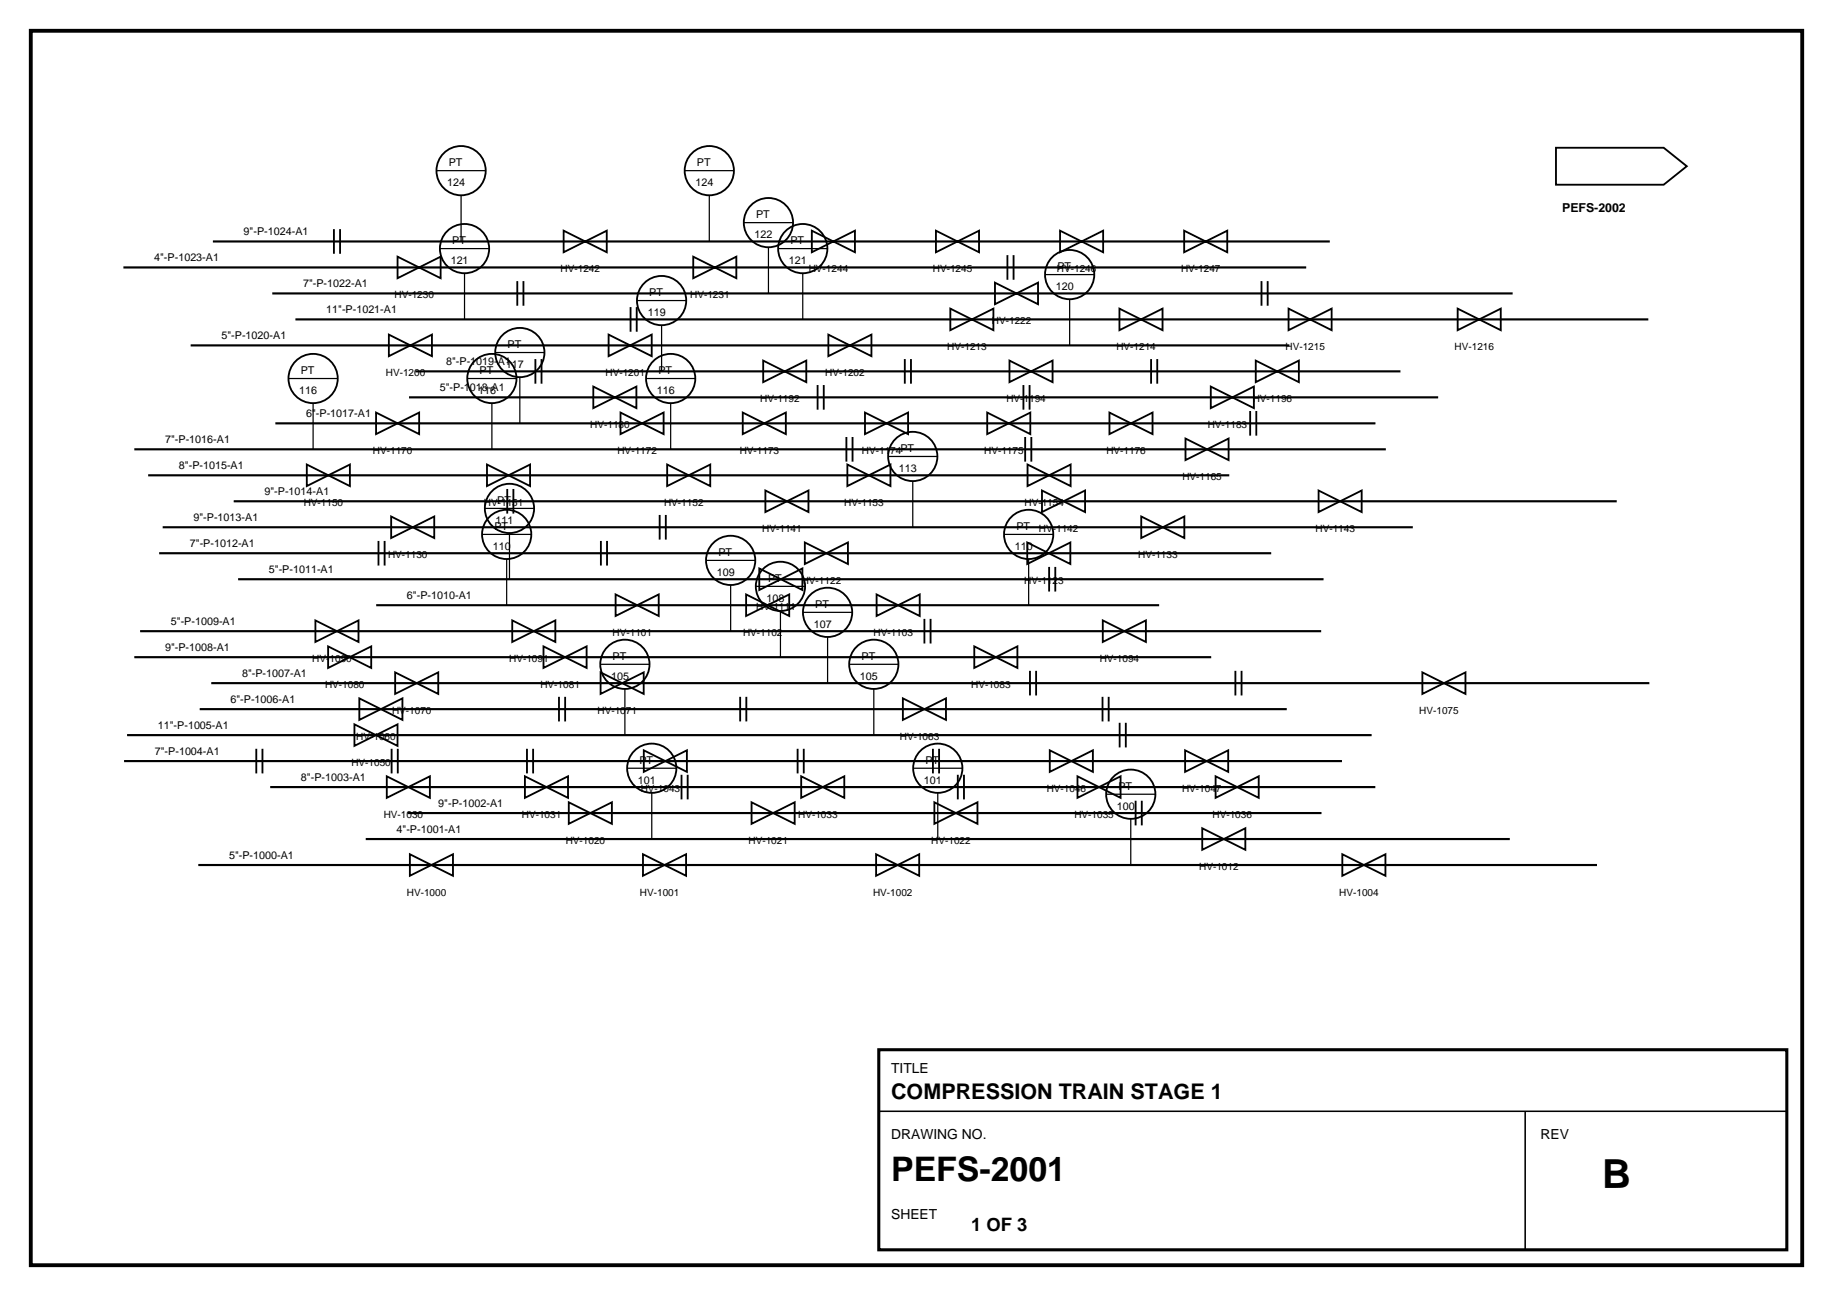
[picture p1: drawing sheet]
<svg xmlns="http://www.w3.org/2000/svg" width="420mm" height="297mm" viewBox="0 0 420 297" stroke-linecap="round" stroke-linejoin="round" font-family="sans-serif">
<path d="M7.1 7.1h406v282.9h-406z" fill="none" stroke="#000" stroke-width=".88" stroke-linecap="butt"/>
<g fill="none" stroke="#000" stroke-width=".49">
<path d="M48.8 55.3h256M28.3 61.3h271.1M43.7 79.2h251.9M62.4 67.3h284.3M67.7 73.2h310.1M63.1 97h252.2M93.8 91.1h235.9M95.2 85.1h225.8M30.8 103h286.9M34 108.9h247.8M53.6 114.9h317M36.5 126.8h254.9"/>
<path d="M37.3 120.8h286.5M54.6 132.8h248.8M86.2 138.7h179.5M30.8 150.6h246.8M32.1 144.7h270.7M48.4 156.6h329.7M28.4 174.4h279.2M29.1 168.5h285.3M45.8 162.5h249.2M45.5 198.3h320.6M61.9 180.4h253.3M83.8 192.3h262.3"/>
<path d="M93.4 186.4h209.5"/>
</g>
<g fill="none" stroke="#000" stroke-width=".42">
<path d="M356.7 33.9h24.7l5.2 4.2-5.2 4.2h-24.7zM76.5 52.5v5.7M77.9 52.5v5.7M91.1 58.8l5 2.5-5 2.5zM129.2 52.9l4.9 2.4-4.9 2.5zM134.1 55.3l5-2.4v4.9zM158.9 58.8l4.9 2.5-4.9 2.5zM186.1 52.9l4.9 2.4-4.9 2.5zM191 55.3l5-2.4v4.9zM214.5 52.9l5 2.4-5 2.5zM219.5 55.3l4.9-2.4v4.9zM230.9 58.5v5.6"/>
<path d="M232.3 58.5v5.6M243 52.9l4.9 2.4-4.9 2.5zM247.9 55.3l5-2.4v4.9zM271.4 52.9l5 2.4-5 2.5zM276.4 55.3l4.9-2.4v4.9zM89.1 76.7l5 2.5-5 2.4zM94.1 79.2l4.9-2.5v4.9zM96.1 61.3l4.9-2.5v5zM118.6 64.4v5.7M120 64.4v5.7M139.5 76.7l4.9 2.5-4.9 2.4zM144.4 79.2l5-2.5v4.9z"/>
<path d="M144.5 70.4v5.6M145.9 70.4v5.6M163.8 61.3l5-2.5v5zM189.9 76.7l4.9 2.5-4.9 2.4zM194.8 79.2l5-2.5v4.9zM217.8 70.7l5 2.5-5 2.5zM222.8 73.2l4.9-2.5v5zM228.1 64.8l4.9 2.5-4.9 2.4zM233 67.3l4.9-2.5v4.9zM256.6 70.7l4.9 2.5-4.9 2.5zM261.5 73.2l5-2.5v5zM289.2 64.4v5.7"/>
<path d="M290.6 64.4v5.7M295.4 70.7l4.9 2.5-4.9 2.5zM300.3 73.2l4.9-2.5v5zM334.1 70.7l5 2.5-5 2.5zM339.1 73.2l4.9-2.5v5zM86.2 94.6l4.9 2.4-4.9 2.5zM91.1 97l5-2.4v4.9zM122.7 82.3v5.6M124.1 82.3v5.6M136 88.6l4.9 2.5-4.9 2.4zM140.9 91.1l5-2.5v4.9zM142.2 94.6l5 2.4-5 2.5z"/>
<path d="M147.2 97l4.9-2.4v4.9zM170.3 94.6l4.9 2.4-4.9 2.5zM174.9 82.6l5 2.5-5 2.5zM175.2 97l4.9-2.4v4.9zM179.9 85.1l4.9-2.5v5zM187.4 88.3v5.6M188.8 88.3v5.6M198.3 94.6l4.9 2.4-4.9 2.5zM203.2 97l4.9-2.4v4.9zM207.4 82.3v5.6M208.8 82.3v5.6M226.3 94.6l4.9 2.4-4.9 2.5z"/>
<path d="M231.2 97l5-2.4v4.9zM231.4 82.6l4.9 2.5-4.9 2.5zM234.6 88.3v5.6M236 88.3v5.6M236.3 85.1l5-2.5v5zM254.3 94.6l4.9 2.4-4.9 2.5zM259.2 97l5-2.4v4.9zM263.9 82.3v5.6M265.3 82.3v5.6M277.5 88.6l5 2.5-5 2.4zM282.5 91.1l4.9-2.5v4.9zM286.6 94.2v5.7"/>
<path d="M287.8 82.6l5 2.5-5 2.5zM288 94.2v5.7M292.8 85.1l4.9-2.5v5zM70.3 106.5l5 2.4-5 2.5zM75.3 108.9l4.9-2.4v4.9zM89.7 118.4l4.9 2.4-4.9 2.5zM111.6 106.5l5 2.4-5 2.5zM116.3 112.1v5.6M116.6 108.9l4.9-2.4v4.9zM117.7 112.1v5.6M151.2 118v5.7M152.6 118v5.7"/>
<path d="M152.9 106.5l5 2.4-5 2.5zM157.9 108.9l4.9-2.4v4.9zM175.4 112.4l5 2.5-5 2.5zM180.4 114.9l4.9-2.5v5zM194 100.2v5.6M194.2 106.5l5 2.4-5 2.5zM195.4 100.2v5.6M199.2 108.9l4.9-2.4v4.9zM235 100.2v5.6M235.5 106.5l5 2.4-5 2.5zM236.4 100.2v5.6M238.8 112.4l5 2.5-5 2.5z"/>
<path d="M240.5 108.9l4.9-2.4v4.9zM243.8 114.9l4.9-2.5v5zM261.6 118.4l4.9 2.4-4.9 2.5zM271.7 100.5l5 2.5-5 2.5zM276.7 103l4.9-2.5v5zM302.2 112.4l5 2.5-5 2.5zM307.2 114.9l4.9-2.5v5zM86.8 124v5.6M88.2 124v5.6M94.6 120.8l4.9-2.4v4.9zM137.7 124v5.6M139.1 124v5.6"/>
<path d="M141.1 136.2l5 2.5-5 2.5zM146.1 138.7l4.9-2.5v5zM171 136.2l5 2.5-5 2.5zM174 130.3l5 2.5-5 2.4zM176 138.7l4.9-2.5v5zM179 132.8l4.9-2.5v4.9zM184.5 124.3l4.9 2.5-4.9 2.5zM189.4 126.8l5-2.5v5zM200.9 136.2l5 2.5-5 2.5zM205.9 138.7l4.9-2.5v5zM235.5 124.3l4.9 2.5-4.9 2.5zM240.4 126.8l4.9-2.5v5z"/>
<path d="M240.5 129.9v5.7M241.9 129.9v5.7M266.5 120.8l5-2.4v4.9zM72.3 142.2l4.9 2.5-4.9 2.4zM75.2 148.2l5 2.4-5 2.5zM77.2 144.7l5-2.5v4.9zM80.2 150.6l4.9-2.4v4.9zM90.6 154.1l4.9 2.5-4.9 2.4zM95.5 156.6l5-2.5v4.9zM117.4 142.2l5 2.5-5 2.4zM122.4 144.7l4.9-2.5v4.9zM124.6 148.2l4.9 2.4-4.9 2.5z"/>
<path d="M128.1 159.7v5.7M129.5 150.6l5-2.4v4.9zM129.5 159.7v5.7M137.7 154.1l4.9 2.5-4.9 2.4zM142.6 156.6l4.9-2.5v4.9zM169.7 159.7v5.7M171.1 159.7v5.7M211.9 141.8v5.7M213.3 141.8v5.7M223.3 148.2l5 2.4-5 2.5zM228.3 150.6l4.9-2.4v4.9zM236.1 153.8v5.6"/>
<path d="M237.5 153.8v5.6M252.7 159.7v5.7M252.8 142.2l4.9 2.5-4.9 2.4zM254.1 159.7v5.7M257.7 144.7l5-2.5v4.9zM283.2 153.8v5.6M284.6 153.8v5.6M326 154.1l5 2.5-5 2.4zM331 156.6l4.9-2.5v4.9zM58.7 171.6v5.7M60.2 171.6v5.7M81.2 166l5 2.5-5 2.5z"/>
<path d="M82.4 160.1l4.9 2.4-4.9 2.5zM86.2 168.5l4.9-2.5v5zM87.3 162.5l4.9-2.4v4.9zM88.7 177.9l4.9 2.5-4.9 2.5zM89.8 171.6v5.7M91.2 171.6v5.7M120.3 177.9l5 2.5-5 2.5zM120.8 171.6v5.7M122.2 171.6v5.7M147.6 172l4.9 2.4-4.9 2.5zM152.5 174.4l5-2.4v4.9zM156.2 177.6v5.6"/>
<path d="M157.6 177.6v5.6M182.8 171.6v5.7M183.7 177.9l4.9 2.5-4.9 2.5zM184.2 171.6v5.7M207 160.1l4.9 2.4-4.9 2.5zM211.9 162.5l4.9-2.4v4.9zM213.8 171.6v5.7M215.3 171.6v5.7M219.5 177.6v5.6M221 177.6v5.6M240.6 172l5 2.4-5 2.5zM245.6 174.4l4.9-2.4v4.9z"/>
<path d="M247 177.9l4.9 2.5-4.9 2.5zM256.6 165.7v5.6M258.1 165.7v5.6M271.6 172l5 2.4-5 2.5zM276.6 174.4l4.9-2.4v4.9zM278.6 177.9l5 2.5-5 2.5zM93.6 180.4l4.9-2.5v5zM93.9 195.8l5 2.5-5 2.4zM98.9 198.3l4.9-2.5v4.9zM125.3 180.4l4.9-2.5v5zM130.4 183.9l4.9 2.5-4.9 2.4zM135.3 186.4l5-2.5v4.9z"/>
<path d="M147.4 195.8l4.9 2.5-4.9 2.4zM152.3 198.3l5-2.5v4.9zM172.3 183.9l4.9 2.5-4.9 2.4zM177.2 186.4l5-2.5v4.9zM188.6 180.4l4.9-2.5v5zM200.8 195.8l5 2.5-5 2.4zM205.8 198.3l4.9-2.5v4.9zM214.2 183.9l4.9 2.5-4.9 2.4zM219.1 186.4l5-2.5v4.9zM251.9 180.4l5-2.5v5zM260.3 183.5v5.7M261.7 183.5v5.7"/>
<path d="M275.6 189.8l4.9 2.5-4.9 2.5zM280.5 192.3l5-2.5v5zM283.6 180.4l4.9-2.5v5zM307.7 195.8l4.9 2.5-4.9 2.4zM312.6 198.3l5-2.5v4.9z"/>
<circle cx="105.7" cy="39.1" r="5.6"/>
<circle cx="162.6" cy="39.1" r="5.6"/>
<circle cx="106.5" cy="57" r="5.6"/>
<circle cx="176.1" cy="51" r="5.6"/>
<circle cx="184" cy="57" r="5.6"/>
<circle cx="151.7" cy="68.9" r="5.6"/>
<circle cx="245.2" cy="62.9" r="5.6"/>
<circle cx="71.8" cy="86.8" r="5.6"/>
<circle cx="112.8" cy="86.8" r="5.6"/>
<circle cx="119.2" cy="80.8" r="5.6"/>
<circle cx="153.7" cy="86.8" r="5.6"/>
<circle cx="116.8" cy="116.5" r="5.6"/>
<circle cx="209.2" cy="104.6" r="5.6"/>
<circle cx="116.1" cy="122.5" r="5.6"/>
<circle cx="167.5" cy="128.4" r="5.6"/>
<circle cx="178.9" cy="134.4" r="5.6"/>
<circle cx="235.8" cy="122.5" r="5.6"/>
<circle cx="143.2" cy="152.3" r="5.6"/>
<circle cx="189.7" cy="140.3" r="5.6"/>
<circle cx="200.3" cy="152.3" r="5.6"/>
<circle cx="149.4" cy="176.1" r="5.6"/>
<circle cx="215" cy="176.1" r="5.6"/>
<circle cx="259.2" cy="182" r="5.6"/>
</g>
<g fill="none" stroke="#000" stroke-width=".28">
<path d="M100 39.1h11.3M156.9 39.1h11.3M100.8 57h11.3M105.7 44.8v10.5M162.6 44.8v10.5M170.5 51h11.3M176.1 56.7v10.6M178.4 57h11.3M106.5 62.6v10.6M146 68.9h11.3M151.6 74.5v10.6M184 62.6v10.6"/>
<path d="M239.5 62.9h11.3M245.2 68.6v10.6M66.1 86.8h11.3M71.8 92.4v10.6M107.1 86.8h11.3M112.8 92.4v10.6M113.5 80.8h11.3M119.2 86.4v10.6M148.1 86.8h11.3M153.7 92.4v10.6M111.1 116.5h11.3M203.6 104.6h11.3"/>
<path d="M209.2 110.3v10.5M110.5 122.5h11.3M116.1 128.1v10.6M116.8 122.2v10.6M161.8 128.4h11.3M167.5 134.1v10.6M173.2 134.4h11.3M230.1 122.5h11.3M235.8 128.1v10.6M137.6 152.3h11.3M143.2 157.9v10.6M178.9 140v10.6"/>
<path d="M184.1 140.3h11.2M189.7 146v10.6M194.6 152.3h11.3M200.3 157.9v10.6M143.8 176.1h11.2M209.3 176.1h11.3M149.4 181.7v10.6M215 181.7v10.6M253.5 182h11.3M259.2 187.7v10.6"/>
</g>
<path d="M201.4 240.6h208.2v45.9h-208.2z" fill="none" stroke="#000" stroke-width=".71" stroke-linecap="butt"/>
<path d="M201.4 254.7h208.2M349.6 254.7v31.8" fill="none" stroke="#000" stroke-width=".35"/>
<text font-size="9.2" x="367.2" y="272.3">B</text>
<text font-size="7.8" x="204.3" y="270.6">PEFS-2001</text>
<text font-size="4.9" x="204.3" y="251.9">COMPRESSION TRAIN STAGE 1</text>
<text font-size="4.2" x="222.6" y="282.2">1 OF 3</text>
<g font-size="3.2">
<text x="204.3" y="245.9">TITLE</text>
<text x="204.3" y="261.1">DRAWING NO.</text>
<text x="353.1" y="261.1">REV</text>
<text x="204.3" y="279.4">SHEET</text>
</g>
<text font-size="2.8" x="358.1" y="48.7">PEFS-2002</text>
<g font-size="2.5">
<text x="102.9" y="38.1">PT</text>
<text x="159.8" y="38.1">PT</text>
<text x="102.5" y="42.6">124</text>
<text x="159.4" y="42.6">124</text>
<text x="55.9" y="53.9">9&quot;-P-1024-A1</text>
<text x="173.3" y="50">PT</text>
<text x="35.3" y="59.9">4&quot;-P-1023-A1</text>
<text x="103.7" y="55.9">PT</text>
<text x="173" y="54.6">122</text>
<text x="181.2" y="55.9">PT</text>
<text x="69.5" y="65.8">7&quot;-P-1022-A1</text>
<text x="103.3" y="60.5">121</text>
<text x="180.8" y="60.5">121</text>
<text x="242.4" y="61.9">PT</text>
<text x="74.8" y="71.8">11&quot;-P-1021-A1</text>
<text x="148.8" y="67.8">PT</text>
<text x="242" y="66.5">120</text>
<text x="50.8" y="77.8">5&quot;-P-1020-A1</text>
<text x="148.5" y="72.4">119</text>
<text x="102.3" y="83.7">8&quot;-P-1019-A1</text>
<text x="116.3" y="79.7">PT</text>
<text x="68.9" y="85.7">PT</text>
<text x="100.8" y="89.7">5&quot;-P-1018-A1</text>
<text x="109.9" y="85.7">PT</text>
<text x="116" y="84.3">117</text>
<text x="150.9" y="85.7">PT</text>
<text x="68.6" y="90.3">116</text>
<text x="70.2" y="95.6">6&quot;-P-1017-A1</text>
<text x="109.6" y="90.3">116</text>
<text x="150.6" y="90.3">116</text>
<text x="37.8" y="101.6">7&quot;-P-1016-A1</text>
<text x="41" y="107.5">8&quot;-P-1015-A1</text>
<text x="60.6" y="113.5">9&quot;-P-1014-A1</text>
<text x="206" y="108.1">113</text>
<text x="44.3" y="119.4">9&quot;-P-1013-A1</text>
<text x="114" y="115.5">PT</text>
<text x="43.5" y="125.4">7&quot;-P-1012-A1</text>
<text x="113.3" y="121.4">PT</text>
<text x="113.6" y="120.1">111</text>
<text x="233" y="121.4">PT</text>
<text x="61.6" y="131.3">5&quot;-P-1011-A1</text>
<text x="113" y="126">110</text>
<text x="164.3" y="132">109</text>
<text x="164.7" y="127.4">PT</text>
<text x="232.6" y="126">110</text>
<text x="93.3" y="137.3">6&quot;-P-1010-A1</text>
<text x="175.7" y="137.9">108</text>
<text x="176.1" y="133.3">PT</text>
<text x="39.2" y="143.3">5&quot;-P-1009-A1</text>
<text x="186.5" y="143.9">107</text>
<text x="186.9" y="139.3">PT</text>
<text x="37.8" y="149.2">9&quot;-P-1008-A1</text>
<text x="55.5" y="155.2">8&quot;-P-1007-A1</text>
<text x="140.1" y="155.8">105</text>
<text x="140.4" y="151.2">PT</text>
<text x="197.1" y="155.8">105</text>
<text x="197.5" y="151.2">PT</text>
<text x="52.8" y="161.1">6&quot;-P-1006-A1</text>
<text x="36.2" y="167.1">11&quot;-P-1005-A1</text>
<text x="35.5" y="173">7&quot;-P-1004-A1</text>
<text x="69" y="179">8&quot;-P-1003-A1</text>
<text x="146.2" y="179.6">101</text>
<text x="146.6" y="175">PT</text>
<text x="211.8" y="179.6">101</text>
<text x="212.1" y="175">PT</text>
<text x="100.5" y="184.9">9&quot;-P-1002-A1</text>
<text x="256" y="185.6">100</text>
<text x="256.4" y="181">PT</text>
<text x="90.9" y="190.9">4&quot;-P-1001-A1</text>
<text x="52.5" y="196.8">5&quot;-P-1000-A1</text>
</g>
<g font-size="2.3">
<text x="128.5" y="62.4">HV-1242</text>
<text x="185.4" y="62.4">HV-1244</text>
<text x="213.8" y="62.4">HV-1245</text>
<text x="242.3" y="62.4">HV-1246</text>
<text x="270.7" y="62.4">HV-1247</text>
<text x="90.4" y="68.4">HV-1230</text>
<text x="158.2" y="68.4">HV-1231</text>
<text x="227.4" y="74.3">HV-1222</text>
<text x="217.1" y="80.3">HV-1213</text>
<text x="255.9" y="80.3">HV-1214</text>
<text x="294.7" y="80.3">HV-1215</text>
<text x="333.4" y="80.3">HV-1216</text>
<text x="88.4" y="86.2">HV-1200</text>
<text x="138.8" y="86.2">HV-1201</text>
<text x="189.2" y="86.2">HV-1202</text>
<text x="174.2" y="92.2">HV-1192</text>
<text x="230.7" y="92.2">HV-1194</text>
<text x="287.1" y="92.2">HV-1196</text>
<text x="135.3" y="98.1">HV-1180</text>
<text x="276.8" y="98.1">HV-1183</text>
<text x="85.5" y="104.1">HV-1170</text>
<text x="141.5" y="104.1">HV-1172</text>
<text x="169.5" y="104.1">HV-1173</text>
<text x="197.6" y="104.1">HV-1174PT</text>
<text x="225.6" y="104.1">HV-1175</text>
<text x="253.6" y="104.1">HV-1176</text>
<text x="271" y="110">HV-1165</text>
<text x="69.6" y="116">HV-1150</text>
<text x="110.9" y="116">HV-1151</text>
<text x="152.2" y="116">HV-1152</text>
<text x="193.5" y="116">HV-1153</text>
<text x="234.8" y="116">HV-1154</text>
<text x="174.7" y="121.9">HV-1141</text>
<text x="238.1" y="121.9">HV-1142</text>
<text x="301.5" y="121.9">HV-1143</text>
<text x="89" y="127.9">HV-1130</text>
<text x="260.9" y="127.9">HV-1133</text>
<text x="183.8" y="133.9">HV-1122</text>
<text x="234.8" y="133.9">HV-1123</text>
<text x="173.3" y="139.8">HV-1111</text>
<text x="140.4" y="145.8">HV-1101</text>
<text x="170.3" y="145.8">HV-1102</text>
<text x="200.2" y="145.8">HV-1103</text>
<text x="71.6" y="151.7">HV-1090</text>
<text x="116.7" y="151.7">HV-1091</text>
<text x="252.1" y="151.7">HV-1094</text>
<text x="74.5" y="157.7">HV-1080</text>
<text x="123.9" y="157.7">HV-1081</text>
<text x="222.6" y="157.7">HV-1083</text>
<text x="89.9" y="163.6">HV-1070</text>
<text x="137" y="163.6">HV-1071</text>
<text x="325.3" y="163.6">HV-1075</text>
<text x="81.7" y="169.6">HV-1060</text>
<text x="206.2" y="169.6">HV-1063</text>
<text x="80.5" y="175.5">HV-1050</text>
<text x="146.9" y="181.5">HV-1043</text>
<text x="239.9" y="181.5">HV-1046</text>
<text x="270.9" y="181.5">HV-1047</text>
<text x="88" y="187.5">HV-1030</text>
<text x="119.6" y="187.5">HV-1031</text>
<text x="182.9" y="187.5">HV-1033</text>
<text x="246.3" y="187.5">HV-1035</text>
<text x="277.9" y="187.5">HV-1036</text>
<text x="129.7" y="193.4">HV-1020</text>
<text x="171.6" y="193.4">HV-1021</text>
<text x="213.5" y="193.4">HV-1022</text>
<text x="274.9" y="199.4">HV-1012</text>
<text x="93.2" y="205.3">HV-1000</text>
<text x="146.7" y="205.3">HV-1001</text>
<text x="200.1" y="205.3">HV-1002</text>
<text x="307" y="205.3">HV-1004</text>
</g>
</svg>
